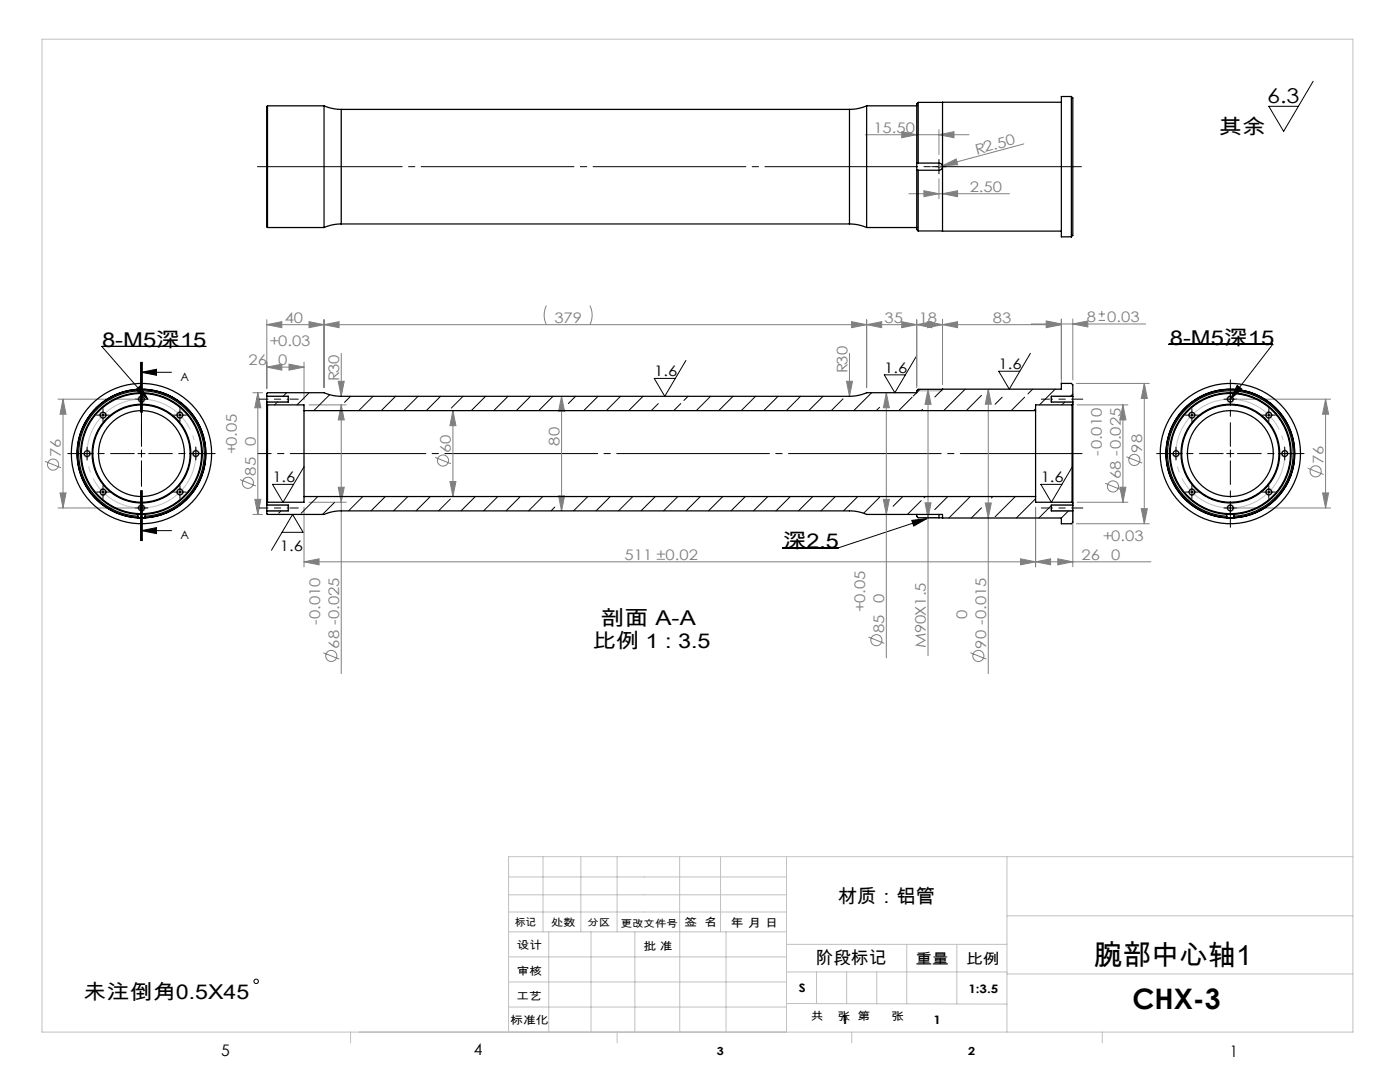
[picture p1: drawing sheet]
<svg xmlns="http://www.w3.org/2000/svg" width="279mm" height="216mm" viewBox="0 0 279 216" stroke-linecap="round" stroke-linejoin="round" font-family="sans-serif">
<g fill="none" stroke="#808080" stroke-width=".2">
<path d="M172.7 26.9h20.7M180 26.3l3 .6-3 .6zM181.4 38.7h20.1M184.4 38.1l3 .6-3 .6zM187.4 26.9l3-.6v1.2zM187.4 25.9v4.9M187.4 35.7v4M188.1 33.1l2.7-1.4 .3 1.2zM188.1 38.7l3-.6v1.2zM204.3 28.7l-16.9 4.6M11.6 79.7h15.6M12.6 79.7v21.7"/>
<path d="M12.6 79.7l.6 3h-1.2zM50.5 78.4h1.9M51.5 78.4l.6 3h-1.2zM51.5 78.4v24.2M53.2 73.3l3-.6v1.2zM53.2 64.8l3-.6v1.2zM53.2 64.8h158.6M53.2 63.8v13.7M53.2 73.3h7.5M57.7 72.7l3 .6-3 .6zM60.7 72.3v7.5M61.7 64.2l3 .6-3 .6z"/>
<path d="M64.7 64.8l3-.6v1.2zM64.7 63.8v13.6M67.5 76.1h1.2l-.6 3zM68.1 70.5v8.6M109 61a4.3 4.3 0 0 0 0 3.8M112.1 79.1v22.8M112.1 79.1l.6 3h-1.2zM117.7 61a4.3 4.3 0 0 1 0 3.8M168.9 76.1h1.2l-.6 3zM169.5 70.5v8.6M170 64.2l3 .6-3 .6zM173 63.8v13.6"/>
<path d="M173 64.8l3-.6v1.2zM176.9 78.4v52.9M176.9 78.4l.6 3h-1.2zM180 64.2l3 .6-3 .6zM183 64.8l3-.6v1.2zM183 63.8v13.6M185.1 64.2l3 .6-3 .6zM185.2 77.7l.6 3h-1.2zM185.2 77.7v53.1M188.1 64.8l3-.6v1.2zM188.1 63.8v12.8M197.2 77.6l.6 3.1h-1.2z"/>
<path d="M197.2 77.6v56.8M205.8 64.6h22.8M208.8 64l3 .6-3 .6zM208.8 64.2l3 .6-3 .6zM211.8 63.6v13M214.1 64.6l3-.6v1.2zM214.1 63.6v12.2M214.8 76.5h14.6M219.3 63.9h1.2M219.3 62.7h1.2M219.9 62v1.3M228.4 76.5v28"/>
<path d="M228.4 76.5l.6 3h-1.2zM246.5 79.7h19M264.5 79.7v21.7M264.5 79.7l.6 3h-1.2zM9 92.1l3.2 1.2M12 98.4h1.2l-.6 3zM47.9 95.7l3.2 1.3M50.9 99.6h1.2l-.6 3zM61.7 80.8h7.4M67.5 97.2h1.2l-.6 3zM68.1 80.8v53.6M68.1 80.8l.6 3h-1.2z"/>
<path d="M86.8 91.3l3.2 1.2M89.8 96.1h1.2l-.6 3zM90.4 81.9l.6 3h-1.2zM90.4 81.9v17.2M111.5 98.9h1.2l-.6 3zM176.3 99.6h1.2l-.6 3zM214.1 80.1v33M215 80.8h10.1M220.5 96.4l3.2 1.3M223.5 97.2h1.2l-.6 3zM224.1 80.8l.6 3h-1.2zM224.1 80.8v19.4"/>
<path d="M224.8 91.1l3.2 1.3M261 93.4l3.2 1.3M263.9 98.4h1.2l-.6 3zM11.6 101.4h15.6M50.5 102.6h1.9M60.7 112.1l3-.6v1.2zM60.7 101.2v11.9M60.7 112.1h169M61.7 100.2h7.4M184.2 103.3h2.9M184.6 100.3h1.2l-.6 3zM196.6 100.4h1.2l-.6 3z"/>
<path d="M203.7 111.5l3 .6-3 .6zM206.7 112.1l3-.6v1.2zM206.7 101.2v11.9M211.1 111.5l3 .6-3 .6zM214.8 104.5h14.6M215 100.2h10.1M227.8 101.5h1.2l-.6 3zM246.5 101.4h19M64.5 130.2l3.2 1.3M173.3 127.1l3.2 1.3M193.7 130.2l3.1 1.3"/>
<circle cx="10.6" cy="92.7" r="1.11"/>
<circle cx="49.5" cy="96.3" r="1.11"/>
<circle cx="88.4" cy="91.9" r="1.11"/>
<circle cx="222.1" cy="97.1" r="1.11"/>
<circle cx="226.4" cy="91.8" r="1.11"/>
<circle cx="262.6" cy="94.1" r="1.11"/>
<circle cx="66.1" cy="130.9" r="1.11"/>
<circle cx="174.9" cy="127.7" r="1.11"/>
<circle cx="195.2" cy="130.9" r="1.11"/>
</g>
<g fill="none" stroke="#000" stroke-width=".2">
<path d="M262.1 16.2l-5.9 10-3-5h5.9M186.7 33.3h1.4M187.4 32.5v1.5M27.1 77.8l.9-.8 1.5 2.7zM27.5 79.7h1.4M28.1 72.3v10M28.2 74.3h6M28.2 74.3l3-.6v1.2zM28.2 72.3v10M28.4 72.3v10M41.1 69.1h-20.8l9.2 10.6M136.9 71.9l-4.2 7.2-2.1-3.6h4.2"/>
<path d="M182.8 71.2l-4.2 7.2-2.1-3.6h4.2M205.6 70.5l-4.2 7.2-2.1-3.6h4.2M233.3 68.7h20.7l-8.5 11M244.8 79.7h1.5M245.5 78.9v1.5M246.9 76.9l1 .7-2.4 2.1zM16.7 90.5h1.4M17.4 89.8v1.4M19.8 82.8h1.5M19.8 98.2h1.5M20.6 82.1v1.4M20.6 97.5v1.4"/>
<path d="M27.5 90.5h1.4M28.1 97.9v10M28.2 89.8v1.4M28.2 97.9v10M28.4 97.9v10zM35.2 82.8h1.4M35.2 98.2h1.4M35.9 82.1v1.4M35.9 97.5v1.4M38.4 90.5h1.4M39.1 89.8v1.4M60.7 93.1l-4.2 7.1-2.1-3.5h4.2"/>
<path d="M214 93.1l-4.2 7.1-2.1-3.5h4.2M234 90.5h1.4M234.7 89.8v1.4M237.2 82.8h1.4M237.2 98.2h1.4M237.9 82.1v1.4M237.9 97.5v1.4M244.8 90.5h1.5M245.5 89.8v1.4M252.5 82.8h1.4M252.5 98.2h1.4M253.2 82.1v1.4"/>
<path d="M253.2 97.5v1.4M255.7 90.5h1.4M256.4 89.8v1.4M27.5 101.4h1.4M28.2 105.9h6M28.2 105.9l3-.6v1.2zM56.3 106.2h4.2l-2.1-3.5-4.2 7.1M182 103.8l3-.3-2.7 1.5zM185 103.5l-17.8 5.8h-11M244.8 101.4h1.5M245.5 100.6v1.5"/>
<circle cx="51.1" cy="195.8" r=".44"/>
</g>
<path d="M38.6 87.3a10.9 10.9 0 0 0-18.1-4.4 10.9 10.9 0 0 0 4.7 18 10.9 10.9 0 0 0 13.7-12.7l-.3-.9M255.9 87.3a10.9 10.9 0 0 0-18.1-4.4 10.9 10.9 0 0 0 4.7 18 10.9 10.9 0 0 0 13.7-12.7l-.3-.9" fill="none" stroke="#c0c0c0" stroke-width=".2" stroke-dasharray="30.5 1.3 1.3 1.3" stroke-dashoffset="-1.7" stroke-linecap="butt"/>
<g fill="none" stroke="#c0c0c0" stroke-width=".2">
<path d="M8.4 7.8h261.6v198.1h-261.6zM28.2 78.9a.74 .74 0 0 0-.7 .7 .74 .74 0 0 0 .7 .8 .74 .74 0 0 0 .8-.7M53.2 79h4.3l.3 .7-.3 .6h-4.3v.2M188.1 77.7v.3h-5.1M214.1 79h-4.3l-.2 .7 .2 .6h4.3M245.5 78.9a.71 .71 0 0 0-.7 .7 .71 .71 0 0 0 .7 .8 .71 .71 0 0 0 .7-.7M17.4 89.8a.74 .74 0 0 1 .7 .7 .74 .74 0 0 1-.7 .7 .74 .74 0 0 1-.8-.7M20 82.3a.74 .74 0 0 0 0 1 .74 .74 0 0 0 1.1 .1 .74 .74 0 0 0 0-1.1M20.1 97.6a.74 .74 0 0 1 1 .1 .74 .74 0 0 1 0 1 .74 .74 0 0 1-1.1 0M35.4 98.7a.74 .74 0 0 1 0-1 .74 .74 0 0 1 1 0 .74 .74 0 0 1 0 1M36.4 82.3a.74 .74 0 0 0-1 0 .74 .74 0 0 0 0 1 .74 .74 0 0 0 1 .1M39.8 90.5a.74 .74 0 0 0-.7-.7 .74 .74 0 0 0-.7 .7 .74 .74 0 0 0 .7 .7"/>
<path d="M234.7 89.8a.71 .71 0 0 1 .7 .7 .71 .71 0 0 1-.7 .7 .71 .71 0 0 1-.7-.7M237.4 82.3a.71 .71 0 0 0 0 1 .71 .71 0 0 0 1 0 .71 .71 0 0 0 0-1M237.4 97.7a.71 .71 0 0 1 1 0 .71 .71 0 0 1 0 1 .71 .71 0 0 1-1 0M252.7 98.7a.71 .71 0 0 1 0-1 .71 .71 0 0 1 1 0 .71 .71 0 0 1 0 1M253.7 82.3a.71 .71 0 0 0-1 0 .71 .71 0 0 0 0 1 .71 .71 0 0 0 1 0M257.1 90.5a.71 .71 0 0 0-.7-.7 .71 .71 0 0 0-.7 .7 .71 .71 0 0 0 .7 .7M27.5 101.3a.74 .74 0 0 1 .8-.7 .74 .74 0 0 1 .7 .8 .74 .74 0 0 1-.8 .7M53.2 100.7h4.3a1.16 1.16 0 0 1 0 1.4h-4.3M214.1 100.7h-4.3l-.2 .7 .2 .7h4.3M244.8 101.3a.71 .71 0 0 1 .8-.6 .71 .71 0 0 1 .6 .7 .71 .71 0 0 1-.7 .7M101.5 178.5h55.5M101.5 175h55.5"/>
<path d="M108.4 170.9v15M115.9 170.9v15M123.2 170.9v15M135.6 170.9v15M143.8 170.9v15M157 170.9v35M201 170.9v35M270 170.9h-168.5v35M101.5 195.9h55.5M101.5 190.9h55.5M101.5 185.9h55.5M101.5 182h55.5"/>
<path d="M109.5 185.9v20M118 185.9v20M126.7 185.9v20M135.7 185.9v20M144.9 185.9v20M157 188.4h44M157 193.9h44M163 193.9v6.4M169 193.9v6.4M175 193.9v6.4M181 188.4v11.9M191 188.4v11.9"/>
<path d="M201 194.3h69M201 182.7h69M70 205.9v2.2M101.5 200.9h55.5M123.2 205.9v2.2M157 200.2l44 .2M170 205.9v2.2M220 205.9v2.2"/>
</g>
<path d="M215.8 33.3h-164.4" fill="none" stroke="#000" stroke-width=".2" stroke-dasharray="30.5 1.3 1.3 1.3" stroke-dashoffset="1.6"/>
<g fill="none" stroke="#000" stroke-width=".2" stroke-dasharray="30.5 1.3 1.3 1.3">
<path d="M186.7 33.3h-.7M187.4 32.5v-.7M187.4 34v.7M188.1 33.3h.7M27.5 79.7h-.6M28.2 78.9v-.5M28.9 79.7h.6M244.8 79.7h-.5M245.5 78.9v-.5M246.3 79.7h.5M16.7 90.5h-.6M17.4 89.8v-.6"/>
<path d="M17.4 91.2v.6M18.1 90.5h.6M19.8 98.2h-.5M19.8 82.8h-.5M20.6 97.5v-.6M20.6 98.9v.6M20.6 82.1v-.6M20.6 83.5v.6M21.3 98.2h.5M21.3 82.8h.5M28.2 80.4v.5M35.2 82.8h-.6"/>
<path d="M35.2 98.2h-.6M35.9 82.1v-.6M35.9 83.5v.6M35.9 97.5v-.6M35.9 98.9v.6M36.6 82.8h.6M36.6 98.2h.6M38.4 90.5h-.6M39.1 89.8v-.6M39.1 91.2v.6M39.8 90.5h.6M234 90.5h-.6"/>
<path d="M234.7 89.8v-.6M234.7 91.2v.6M235.4 90.5h.6M237.2 98.2h-.6M237.2 82.8h-.6M237.9 97.5v-.6M237.9 98.9v.6M237.9 82.1v-.6M237.9 83.5v.6M238.6 98.2h.6M238.6 82.8h.6M245.5 80.4v.5"/>
<path d="M252.5 82.8h-.6M252.5 98.2h-.6M253.2 82.1v-.6M253.2 83.5v.6M253.2 97.5v-.6M253.2 98.9v.6M253.9 82.8h.6M253.9 98.2h.6M255.7 90.5h-.6M256.4 89.8v-.6M256.4 91.2v.6M257.1 90.5h.6"/>
<path d="M27.5 101.4h-.6M28.2 100.7v-.6M28.2 102.1v.6M28.9 101.4h.6M244.8 101.4h-.5M245.5 100.7v-.6M245.5 102.1v.6M246.3 101.4h.5"/>
</g>
<path d="M59.5 79.7h-8.3M207.8 79.7h8.3M59.5 101.4h-8.3M207.8 101.4h8.3" fill="none" stroke="#000" stroke-width=".2" stroke-dasharray="30.5 1.3 1.3 1.3" stroke-dashoffset="28.2"/>
<path d="M60.7 90.5h-9.3" fill="none" stroke="#000" stroke-width=".2" stroke-dasharray="30.5 1.3 1.3 1.3" stroke-dashoffset="27.7"/>
<path d="M216 90.5h-155.3" fill="none" stroke="#000" stroke-width=".2" stroke-dasharray="30.5 1.3 1.3 1.3" stroke-dashoffset="6.2"/>
<path d="M28.2 72.3v35.6" fill="none" stroke="#000" stroke-width=".2" stroke-dasharray="6.3 1.3 1.3 1.3 5.1" stroke-dashoffset=".6"/>
<path d="M26.8 90.5h-13.3M28.2 89.1v-13.3M28.2 91.9v13.3M29.7 90.5h13.2M244.1 90.5h-13.3M245.5 89.1v-13.3M245.5 91.9v13.3M247 90.5h13.3" fill="none" stroke="#000" stroke-width=".2" stroke-dasharray="30.5 1.3 1.3 1.3" stroke-dashoffset="25.7"/>
<g fill="#000">
<path d="M182 103.8l3-.3-2.7 1.5z"/>
<path d="M28.2 74.3l3-.6v1.2zM28.2 105.9l3-.6v1.2z"/>
<path d="M246.9 76.9l1 .7-2.4 2.1zM27.1 77.8l.9-.8 1.5 2.7z"/>
</g>
<g fill="#808080">
<path d="M188.1 33.1l2.7-1.4 .3 1.2z"/>
<path d="M67.5 76.1h1.2l-.6 3z"/>
<path d="M168.9 76.1h1.2l-.6 3z"/>
<path d="M12 98.4h1.2l-.6 3zM12.6 79.7l.6 3h-1.2zM263.9 98.4h1.2l-.6 3zM264.5 79.7l.6 3h-1.2z"/>
<path d="M180 64.2l3 .6-3 .6zM173 64.8l3-.6v1.2z"/>
<path d="M53.2 73.3l3-.6v1.2zM57.7 72.7l3 .6-3 .6zM64.7 64.8l3-.6v1.2zM170 64.2l3 .6-3 .6zM53.2 64.8l3-.6v1.2zM61.7 64.2l3 .6-3 .6zM208.8 64l3 .6-3 .6zM214.1 64.6l3-.6v1.2zM183 64.8l3-.6v1.2zM185.1 64.2l3 .6-3 .6zM188.1 64.8l3-.6v1.2zM208.8 64.2l3 .6-3 .6z"/>
<path d="M180 26.3l3 .6-3 .6zM187.4 26.9l3-.6v1.2z"/>
<path d="M184.4 38.1l3 .6-3 .6zM188.1 38.7l3-.6v1.2z"/>
<path d="M67.5 97.2h1.2l-.6 3zM68.1 80.8l.6 3h-1.2z"/>
<path d="M228.4 76.5l.6 3h-1.2zM227.8 101.5h1.2l-.6 3z"/>
<path d="M224.1 80.8l.6 3h-1.2zM223.5 97.2h1.2l-.6 3zM112.1 79.1l.6 3h-1.2zM111.5 98.9h1.2l-.6 3zM90.4 81.9l.6 3h-1.2zM89.8 96.1h1.2l-.6 3zM176.9 78.4l.6 3h-1.2zM176.3 99.6h1.2l-.6 3zM197.2 77.6l.6 3.1h-1.2zM196.6 100.4h1.2l-.6 3zM185.2 77.7l.6 3h-1.2zM184.6 100.3h1.2l-.6 3z"/>
<path d="M51.5 78.4l.6 3h-1.2zM50.9 99.6h1.2l-.6 3z"/>
<path d="M206.7 112.1l3-.6v1.2zM211.1 111.5l3 .6-3 .6zM60.7 112.1l3-.6v1.2zM203.7 111.5l3 .6-3 .6z"/>
</g>
<g fill="none" stroke="#000" stroke-width=".25">
<path d="M213.8 19.3v28M213.8 19.3h-2v28h2M213.8 19.3l.3 .2v27.5l-.3 .3M53.4 21.1v24.3M53.4 21.1a5.6 5.6 0 0 0-.2 2.6v19.1a5.6 5.6 0 0 0 .2 2.6M53.4 21.1h11.3M64.7 21.1a8.6 8.6 0 0 0 3.4 .7M64.7 21.1v24.3M68.1 21.8v22.9M68.1 21.8h101.4M169.5 21.8v22.9M173 21.1a8.6 8.6 0 0 1-3.5 .7"/>
<path d="M173 21.1v24.3M173 21.1h10M183 32.5h.2M183 34v11.8l.2 .3M183 34h.2M183 32.5v1.5M183.2 34v12.1M183.2 20.4v12.1M183.2 32.5h4.2a.71 .71 0 0 1 .7 .8 .71 .71 0 0 1-.7 .7h-4.2M183.2 20.4l-.2 .3v11.8M188.1 20.4v25.7M211.8 20.4h-28.6"/>
<path d="M53.4 45.4h11.3M68.1 44.7a8.6 8.6 0 0 0-3.4 .7M68.1 44.7h101.4M169.5 44.7a8.6 8.6 0 0 1 3.5 .7M173 45.4h10M183.2 46.1h28.6M53.2 79.1v-.6l.2-.1h11.3a8.6 8.6 0 0 0 3.4 .7h101.4a8.6 8.6 0 0 0 3.5-.7h10v-.4l.2-.3h28.6v-1.2h2l.3 .3v2.3M53.2 79.1v1.1M53.2 79.1h4.3v1.1h-4.3M214.1 79.1v1.1M214.1 79.1h-4.3v1.1h4.3M53.2 80.7v19.7"/>
<path d="M53.2 80.7l.2 .1M53.2 80.2v.5M53.4 80.8v19.4M53.4 80.8h7.3v1.1M60.7 81.9v17.2M60.7 81.9h146M60.7 99.1v1.1h-7.3M60.7 99.1h146M206.7 81.9v17.2M206.7 99.1v1.1h7.3M214 80.8v19.4M214 80.8h-7.3v1.1"/>
<path d="M214.1 80.7v19.7M214.1 80.7l-.1 .1M214.1 80.2v.5M27.5 103a12.5 12.5 0 0 1-10-19 12.5 12.5 0 0 1 21.5 0 12.5 12.5 0 0 1-10.1 19M27.5 103v.3M27.5 103.3a12.8 12.8 0 0 1-10.3-19.4 12.8 12.8 0 0 1 22 0 12.8 12.8 0 0 1-10.3 19.4M27.5 103.3h1.4M27.5 103v-.3h1.4v.3M28.9 103v.3M53.2 101.9v.6l.2 .2h11.3a8.6 8.6 0 0 1 3.4-.8h101.4a8.6 8.6 0 0 1 3.5 .8h15.1v.7h23.7v1.1h2l.3-.3v-2.3M53.2 100.8v1.1M53.2 100.8h4.3v1.1h-4.3"/>
<path d="M53.2 100.4v.4M53.4 100.2l-.2 .2M183 102.7v.3l.2 .3h4.2M187.4 103.3h.7M187.4 102.7v.6M214 100.2l.1 .2M214.1 100.8v1.1M214.1 100.8h-4.3v1.1h4.3M214.1 100.4v.4M244.8 103a12.5 12.5 0 0 1-10-19 12.5 12.5 0 0 1 21.5 0 12.5 12.5 0 0 1-10 19M244.8 103v.3M244.8 103.3a12.8 12.8 0 0 1-10.2-19.4 12.8 12.8 0 0 1 21.9 0 12.8 12.8 0 0 1-10.2 19.4"/>
<path d="M244.8 103.3h1.5M244.8 103v-.3h1.5v.3M246.3 103v.3"/>
<circle cx="28.2" cy="79.6" r=".57"/>
<circle cx="245.5" cy="79.6" r=".57"/>
<circle cx="17.4" cy="90.5" r=".57"/>
<circle cx="20.6" cy="82.8" r=".57"/>
<circle cx="20.6" cy="98.2" r=".57"/>
<circle cx="28.2" cy="90.5" r="14"/>
<circle cx="28.2" cy="90.5" r="12"/>
<circle cx="28.2" cy="90.5" r="8.6"/>
<circle cx="28.2" cy="90.5" r="12.1"/>
<circle cx="28.2" cy="90.5" r="9.9"/>
<circle cx="28.2" cy="90.5" r="9.7"/>
<circle cx="28.2" cy="90.5" r="12.9"/>
<circle cx="35.9" cy="82.8" r=".57"/>
<circle cx="35.9" cy="98.2" r=".57"/>
<circle cx="39.1" cy="90.5" r=".57"/>
<circle cx="234.7" cy="90.5" r=".57"/>
<circle cx="237.9" cy="82.8" r=".57"/>
<circle cx="237.9" cy="98.2" r=".57"/>
<circle cx="245.5" cy="90.5" r="14"/>
<circle cx="245.5" cy="90.5" r="12"/>
<circle cx="245.5" cy="90.5" r="8.6"/>
<circle cx="245.5" cy="90.5" r="12.1"/>
<circle cx="245.5" cy="90.5" r="9.9"/>
<circle cx="245.5" cy="90.5" r="9.7"/>
<circle cx="245.5" cy="90.5" r="12.9"/>
<circle cx="253.2" cy="82.8" r=".57"/>
<circle cx="253.2" cy="98.2" r=".57"/>
<circle cx="256.4" cy="90.5" r=".57"/>
<circle cx="28.2" cy="101.4" r=".57"/>
<circle cx="245.5" cy="101.4" r=".57"/>
</g>
<g fill="none" stroke="#000" stroke-width=".2">
<path d="M57.2 78.4l-.7 .7M61.7 78.4l-2.4 2.4M65.8 78.8l-3.2 3.1M70 79.1l-1.2 1.2M74.5 79.1l-2.9 2.8M78.9 79.1l-2.8 2.8M83.4 79.1l-2.8 2.8M87.9 79.1l-2.8 2.8M92.4 79.1l-2.3 2.3M96.9 79.1l-2.9 2.8M101.4 79.1l-2.9 2.8M105.9 79.1l-2.9 2.8"/>
<path d="M110.4 79.1l-2.9 2.8M114.9 79.1l-1.5 1.4M119.4 79.1l-2.9 2.8M123.8 79.1l-2.8 2.8M128.3 79.1l-2.8 2.8M137.3 79.1l-.8 .8M141.8 79.1l-2.8 2.8M146.3 79.1l-2.9 2.8M150.8 79.1l-2.9 2.8M155.3 79.1l-2.9 2.8M159.8 79.1l-2.9 2.8M164.3 79.1l-2.9 2.8"/>
<path d="M168.2 79.6l-2.3 2.3M174 78.4l-3.6 3.5M182 79.3l-2.6 2.6M183.6 77.7l-1.3 1.3M188.1 77.7l-1.5 1.5M192.6 77.7l-4.3 4.2M195.9 78.9l-3.1 3M200 79.3l-1.4 1.4M204.5 79.3l-2.7 2.6M206.1 77.7l-1 .9M210.6 77.7l-3.2 3.1M214.1 78.6l-.4 .5"/>
<path d="M55.4 80.2l-.6 .6M63.4 99.1l-3.3 3.3M72.4 99.1l-2.8 2.8M76.9 99.1l-2.9 2.8M81.4 99.1l-2.9 2.8M85.9 99.1l-2.9 2.8M89.9 99.6l-2.4 2.3M94.9 99.1l-2.9 2.8M99.4 99.1l-2.9 2.8M103.8 99.1l-2.8 2.8M108.3 99.1l-2.8 2.8M117.3 99.1l-2.8 2.8"/>
<path d="M121.8 99.1l-2.8 2.8M126.3 99.1l-2.9 2.8M130.8 99.1l-2.9 2.8M131.4 80.5l-1.4 1.4M135.3 99.1l-2.9 2.8M135.9 80.5l-1.4 1.4M139.8 99.1l-2.9 2.8M144.3 99.1l-2.9 2.8M148.7 99.1l-2.8 2.8M153.2 99.1l-2.8 2.8M157.7 99.1l-2.8 2.8M162.2 99.1l-2.8 2.8"/>
<path d="M166.7 99.1l-2.8 2.8M171.2 99.1l-2.9 2.8M175.5 81.3l-.6 .6M175.5 99.2l-3.1 3.2M180.2 99.1l-2 1.9M183.9 99.9l-2.8 2.8M184.1 81.7l-.2 .2M184.7 99.1l-.3 .2M189.2 99.1l-2.6 2.6M193.7 99.1l-4.3 4.3M198.1 99.1l-.2 .3M202.6 99.1l-4 4"/>
<path d="M206.7 81.6l-.4 .3M206.7 99.5l-3.9 3.9M212.5 80.2l-.6 .6M56.1 101.9l-.5 .5M66.7 100.3l-2.3 2.4M110.7 101.2l-.7 .7M195.9 101.3l-2 2.1M209.8 100.9l-2.5 2.5M213.2 101.9l-1.4 1.5"/>
</g>
<g font-size="5.6">
<text x="218.4" y="192.5">腕部中心轴1</text>
<text x="226" y="201.3">CHX-3</text>
</g>
<g font-size="4.1">
<text x="252.9" y="20.6">6.3</text>
<text x="243.2" y="26.7">其余</text>
<text x="20.4" y="69.3">8-M5深15</text>
<text x="233.5" y="68.8">8-M5深15</text>
<text x="156.3" y="109.3">深2.5</text>
<text x="119.8" y="124.7">剖面 A-A</text>
<text x="118.2" y="129.3">比例 1 : 3.5</text>
<text x="16.6" y="199.4">未注倒角0.5X45</text>
</g>
<text font-size="3.9" x="167.2" y="180.1">材质：铝管</text>
<text font-size="3.5" x="162.8" y="192.3">阶段标记</text>
<g font-size="3.2">
<text x="44.2" y="210.6">5</text>
<text x="94.6" y="210.6">4</text>
<text x="245.4" y="210.9">1</text>
</g>
<g font-size="2.9" fill="#808080">
<text x="174.3" y="26.5">15.50</text>
<text x="194.9" y="30.8" transform="rotate(-15 194.9 30.8)">R2.50</text>
<text x="193.5" y="38.2">2.50</text>
<text x="56.8" y="64.4">40</text>
<text x="110.6" y="64.4">379</text>
<text x="176.5" y="64.4">35</text>
<text x="183.3" y="64.4">18</text>
<text x="198.2" y="64.4">83</text>
<text x="216.9" y="64.2">8</text>
<text x="221" y="64.2">0.03</text>
<text x="53.8" y="69">+0.03</text>
<text x="49.6" y="72.8">26</text>
<text x="55.5" y="72.8">0</text>
<text x="67.7" y="76.1" transform="rotate(-90 67.7 76.1)">R30</text>
<text x="169.1" y="74.5" transform="rotate(-90 169.1 74.5)">R30</text>
<text x="51" y="89" transform="rotate(-90 51 89)">0</text>
<text x="111.7" y="88.9" transform="rotate(-90 111.7 88.9)">80</text>
<text x="12.2" y="91.3" transform="rotate(-90 12.2 91.3)">76</text>
<text x="47.2" y="90.7" transform="rotate(-90 47.2 90.7)">+0.05</text>
<text x="51" y="94.9" transform="rotate(-90 51 94.9)">85</text>
<text x="90" y="90.4" transform="rotate(-90 90 90.4)">60</text>
<text x="219.9" y="91" transform="rotate(-90 219.9 91)">-0.010</text>
<text x="223.7" y="95.6" transform="rotate(-90 223.7 95.6)">68 -0.025</text>
<text x="228" y="90.3" transform="rotate(-90 228 90.3)">98</text>
<text x="264.1" y="92.6" transform="rotate(-90 264.1 92.6)">76</text>
<text x="220.1" y="107.9">+0.03</text>
<text x="124.7" y="111.7">511 ±0.02</text>
<text x="215.8" y="111.7">26</text>
<text x="221.8" y="111.7">0</text>
<text x="63.9" y="124.8" transform="rotate(-90 63.9 124.8)">-0.010</text>
<text x="172.7" y="122.1" transform="rotate(-90 172.7 122.1)">+0.05</text>
<text x="176.5" y="120.4" transform="rotate(-90 176.5 120.4)">0</text>
<text x="193" y="123.5" transform="rotate(-90 193 123.5)">0</text>
<text x="67.7" y="129.4" transform="rotate(-90 67.7 129.4)">68 -0.025</text>
<text x="176.5" y="126.3" transform="rotate(-90 176.5 126.3)">85</text>
<text x="184.8" y="129.2" transform="rotate(-90 184.8 129.2)">M90X1.5</text>
<text x="196.8" y="129.4" transform="rotate(-90 196.8 129.4)">90 -0.015</text>
</g>
<g font-size="2.9">
<text x="130.5" y="75.1">1.6</text>
<text x="176.5" y="74.4">1.6</text>
<text x="199.3" y="73.7">1.6</text>
<text x="54.4" y="96.2">1.6</text>
<text x="207.7" y="96.2">1.6</text>
<text x="55.9" y="110">1.6</text>
<text x="182.7" y="192.3">重量</text>
<text x="192.8" y="192.4">比例</text>
</g>
<g font-size="2.3">
<text x="36" y="75.9">A</text>
<text x="36" y="107.5">A</text>
<text x="145.8" y="185">年 月 日</text>
<text x="159.4" y="198">S</text>
<text x="193.3" y="198.2">1:3.5</text>
<text x="167.9" y="204.4">1</text>
<text x="186.3" y="204.4">1</text>
</g>
<g font-size="2.2">
<text x="136.6" y="184.8">签 名</text>
<text x="103.1" y="189.5">设计</text>
<text x="128.4" y="189.5">批 准</text>
<text x="103.1" y="194.5">审核</text>
<text x="103" y="199.6">工艺</text>
<text x="161.8" y="203.5">共</text>
<text x="167.2" y="203.5">张 第</text>
<text x="177.9" y="203.5">张</text>
<text x="101.8" y="204.4">标准化</text>
<text x="143.1" y="210.5">3</text>
<text x="193.2" y="210.5">2</text>
</g>
<g font-size="2.1">
<text x="102.8" y="184.7">标记</text>
<text x="110" y="184.8">处数</text>
</g>
<g font-size="2">
<text x="117.3" y="184.8">分区</text>
<text x="123.9" y="184.9">更改文件号</text>
</g>
</svg>
